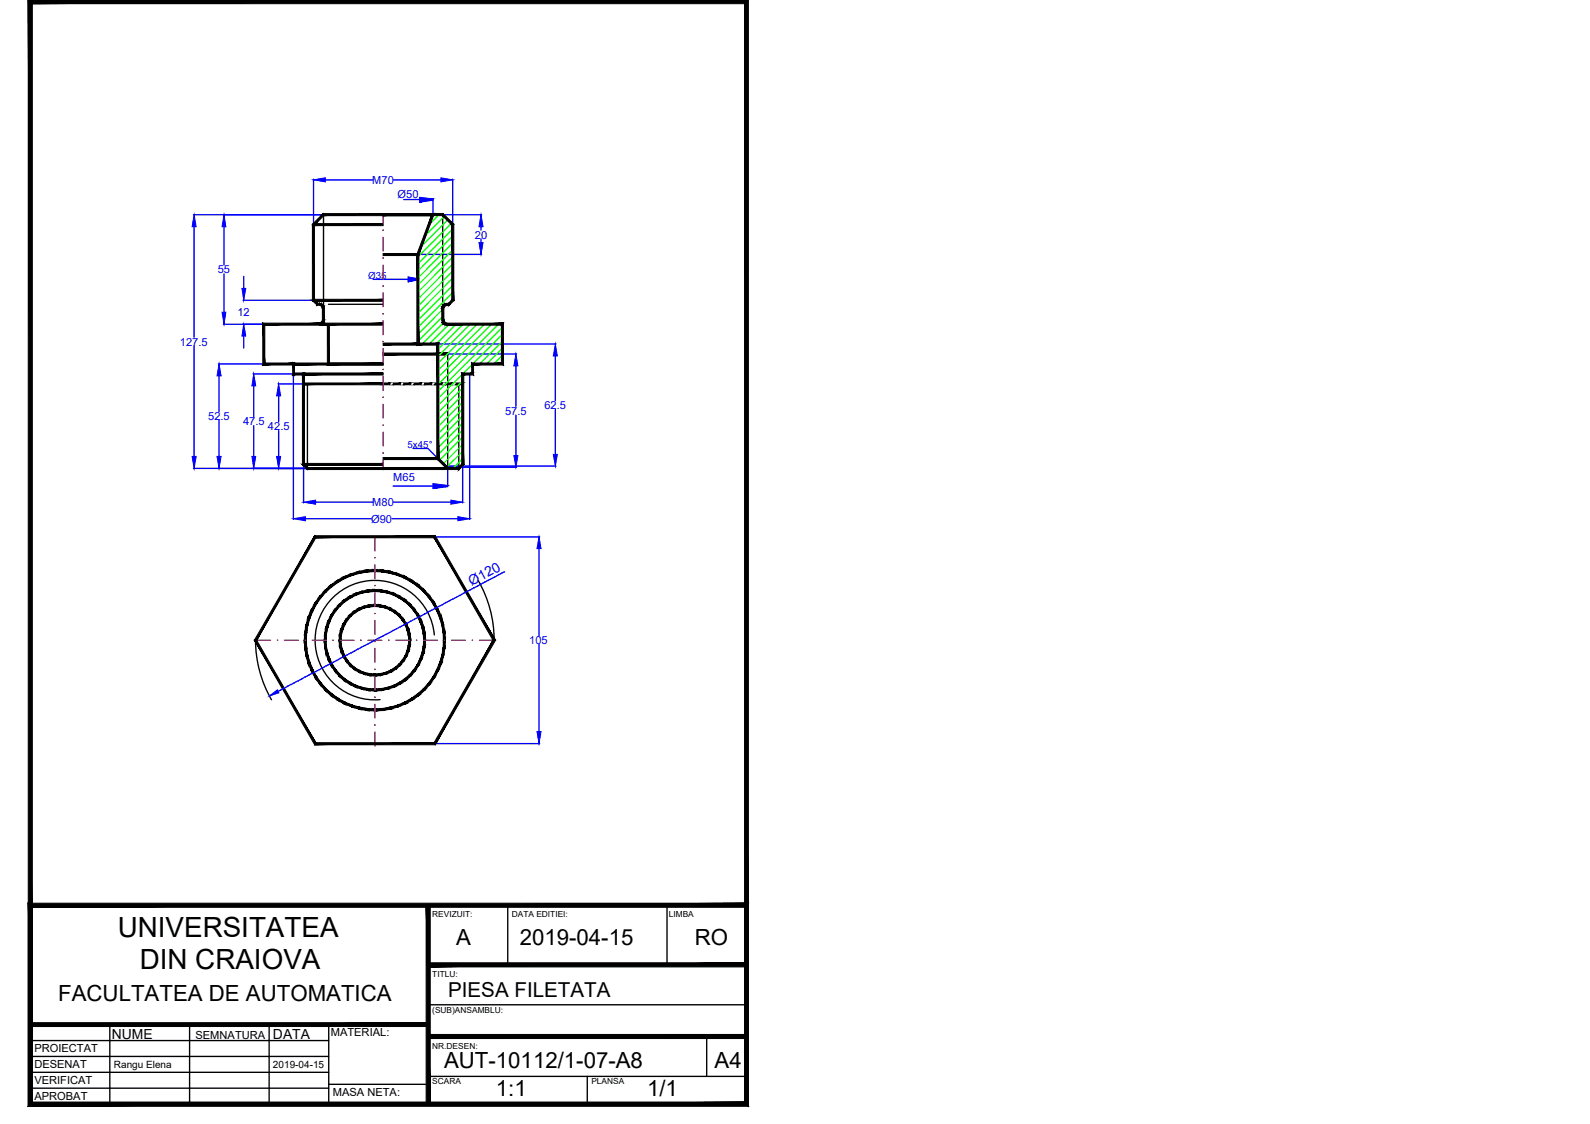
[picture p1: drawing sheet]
<svg xmlns="http://www.w3.org/2000/svg" width="297mm" height="210mm" viewBox="0 0 297 210" stroke-linecap="round" stroke-linejoin="round" font-family="sans-serif">
<!-- layer: 0 -->
<g fill="#000" stroke="#000" stroke-width=".19">
<path d="M71.6 39.9v.4l9.5-.4zM71.6 40.3l9.5-.4-.5 .4zM80.6 40.3l-2.3 7.3 2.8-7.7zM80.6 40.3l-2.3 7.3-.4-.1zM77.9 47.5l.4 16.6v-16.5zM77.9 47.5l.4 16.6-.4 .3zM78.3 64.1l-.4 .3 4.1-.3zM77.9 64.4l4.1-.3-.4 .3zM81.6 64.4l.4 21.1v-21.4zM81.6 64.4l.4 21.1-.4 .2zM81.6 85.7l2.2 1.6-1.8-1.8zM81.6 85.7l2.2 1.6-.3 .3z"/>
<path d="M71.6 39.9v.4l11.2-.4zM71.6 40.3l11.2-.4-.1 .4zM82.8 39.9l-.1 .4 2.1 1.6zM82.7 40.3l2.1 1.6-.4 .2zM84.4 42.1l.4 14v-14.2zM84.4 42.1l.4 14-.4-.1zM84.4 56l-.5 1 .9-.9zM84.4 56l-.5 1-.1-.3zM83.8 56.7l-.3 .3h.4zM83.5 56.7h.3l-.3 .3z"/>
<path d="M58.6 55.9v.4l13-.4zM58.6 56.3l13-.4v.4z"/>
<path d="M58.6 41.8v.3l13-.3zM58.6 42.1l13-.3v.3z"/>
<path d="M59.3 57h.4v-.3zM59.4 56.7h.3l-.4 .3zM58.4 56.1l.9 .9 .1-.3zM58.4 56.1l.3-.1 .7 .7zM58.4 41.9v14.2l.3-.1zM58.4 41.9l.3 .2v13.9zM60.4 39.9l-2 2 .3 .2zM60.4 39.9l.1 .4-1.8 1.8zM60.4 39.9l.1 .4 11.1-.4zM60.5 40.3l11.1-.4v.4zM71.6 39.9v.4l9.3-.4zM71.6 40.3l9.3-.4v.4z"/>
<path d="M60.5 57.2l.1 .3h-.4zM60.2 57.3v.2l.3-.3zM60.4 56.9l.1 .3-.3 .1zM60.1 57.2l.1 .1 .2-.4zM60.1 56.7l.3 .2-.3 .3zM60.1 56.7l-.2 .3 .2 .2zM59.7 56.7h.4l-.2 .3zM59.7 56.7v.3h.2z"/>
<path d="M60.2 57.5l.4 2.3v-2.3zM60.2 57.5l.4 2.3h-.4z"/>
<path d="M71.6 47.7h6.5v-.4zM71.6 47.3h6.5l-6.5 .4z"/>
<path d="M82.5 59.8h.4l-.3 .4zM82.9 59.8l-.3 .4 .4-.2zM82.6 60.2l.4-.2-.2 .5zM83 60l-.2 .5 .3-.3zM82.8 60.5l.3-.3v.4zM83.1 60.2v.4l.2-.3zM83.3 60.3l.2 .4-.4-.1zM83.3 60.3l.2 .4v-.4z"/>
<path d="M82.5 57.5l.4 2.3v-2.3zM82.5 57.5l.4 2.3h-.4z"/>
<path d="M83.1 56.7h.4v.3zM83.1 56.7l.2 .3h.2zM82.8 56.9l.3-.2 .2 .3zM82.8 56.9l.3 .3 .2-.2zM82.8 56.9l.3 .3h-.5zM82.6 57.2l.4 .1 .1-.1zM82.6 57.2l.4 .1-.5 .2zM82.5 57.5h.4l.1-.2z"/>
<path d="M54.8 67.8v.4l16.8-.4zM54.8 68.2l16.8-.4v.4z"/>
<path d="M56.7 69.7v.3l14.9-.3zM56.7 70l14.9-.3v.3z"/>
<path d="M59.7 60.3v.4l11.9-.4zM59.7 60.7l11.9-.4v.4z"/>
<path d="M59.7 60.3l.4 .3-.4 .1zM59.7 60.3l.4 .3-.2-.3zM59.9 60.3l.5 .2-.3 .1zM59.9 60.3l.5 .2-.3-.3zM60.1 60.2h.4l-.1 .3zM60.2 60l-.1 .2h.4zM60.2 60l.4-.2-.1 .4zM60.2 59.8v.2l.4-.2z"/>
<path d="M49.5 60.7h10.2v-.4zM49.1 60.3h10.6l-10.2 .4zM49.1 60.3l.4 7.5v-7.1zM49.1 60.3l.4 7.5-.4 .4zM49.5 67.8l-.4 .4 5.9-.4zM49.1 68.2l5.9-.4-.3 .4zM55 67.8l-.3 .4 .3 1.5zM54.7 68.2l.3 1.5-.3 .3zM55 69.7l-.3 .3 2.2-.3zM54.7 70l2.2-.3-.4 .3zM56.5 70l.4 16.7v-17zM56.5 70l.4 16.7-.4 .1zM56.5 86.8l1 .5-.6-.6zM56.5 86.8l1 .5-.1 .4zM57.5 87.3l-.1 .4 14.2-.4zM57.4 87.7l14.2-.4v.4z"/>
<path d="M71.6 71.5v.4l1.2-.4zM71.6 71.9l1.2-.4v.4z"/>
<path d="M56.7 71.9h14.9v-.4zM56.7 71.5h14.9l-14.9 .4z"/>
<path d="M61.2 68.2h10.4v-.4zM61.2 68.2l.3-.4h10.1zM61.2 60.6v7.6l.3-.4zM61.2 60.6h.3v7.2z"/>
<path d="M73.5 71.5v.4l1.3-.4zM73.5 71.9l1.3-.4v.4z"/>
<path d="M75.4 71.5v.4l1.3-.4zM75.4 71.9l1.3-.4v.4z"/>
<path d="M77.4 71.5v.4l1.3-.4zM77.4 71.9l1.3-.4v.4z"/>
<path d="M71.6 64.4h6.5v-.3zM71.6 64.1h6.5l-6.5 .3z"/>
<path d="M79.3 71.5v.4l1.3-.4zM79.3 71.9l1.3-.4v.4z"/>
<path d="M81.3 71.5v.4l1.3-.4zM81.3 71.9l1.3-.4v.4z"/>
<path d="M83.2 71.5v.4l1.3-.4zM83.2 71.9l1.3-.4v.4z"/>
<path d="M83.5 60.3v.4l10.6-.4zM83.5 60.7l10.6-.4-.4 .4zM93.7 60.7l.4 7.5v-7.9zM93.7 60.7l.4 7.5-.4-.4zM88.5 68.2h5.6l-.4-.4zM88.1 67.8h5.6l-5.2 .4zM88.1 67.8l.4 2.2v-1.8zM88.1 67.8l.4 2.2-.4-.3zM86.6 70h1.9l-.4-.3zM86.3 69.7h1.8l-1.5 .3zM86.3 69.7l.3 17.1v-16.8zM86.3 69.7l.3 17.1-.3-.1zM86.3 86.7l-.5 1 .8-.9zM86.3 86.7l-.5 1-.2-.4zM71.6 87.7h14.2l-.2-.4zM71.6 87.3h14l-14 .4z"/>
<path d="M71.6 66.3h12v-.4zM71.6 65.9h12l-12 .4z"/>
<path d="M85.2 71.5v.4l1.2-.4zM85.2 71.9l1.2-.4v.4z"/>
<path d="M56.7 86.5v.4l14.9-.4zM56.7 86.9l14.9-.4v.4z"/>
<path d="M71.6 85.8h10.2v-.4zM71.6 85.4h10.2l-10.2 .4z"/>
<path d="M58.8 100l-10.9 19.6 11.1-19.2zM58.8 100l-10.9 19.6h-.4zM47.5 119.6l11.5 19.1-11.1-19.1zM47.5 119.6l11.5 19.1-.2 .4zM59 138.7l-.2 .4 22.3-.4zM58.8 139.1l22.3-.4 .2 .4zM92.1 119.6l-11 19.1 .2 .4zM92.1 119.6h.5l-11.3 19.5zM81.1 100.4l11 19.2h.5zM81.3 100l11.3 19.6-11.5-19.2zM59 100.4h22.1l.2-.4zM58.8 100h22.5l-22.3 .4z"/>
<path d="M76.7 119.6v1l-.4-.1zM76.4 119.6l-.1 .9 .4-.9zM76.7 118.5v1.1h-.3zM76.3 118.6l.1 1 .3-1.1zM76.4 117.5l.3 1-.4 .1zM76 117.6l.3 1 .1-1.1zM76 116.5l.4 1-.4 .1zM75.7 116.7l.3 .9v-1.1zM75.4 115.6l.6 .9-.3 .2zM75.1 115.8l.6 .9-.3-1.1zM74.7 114.8l.7 .8-.3 .2zM74.7 114.8l-.2 .3 .6 .7zM73.9 114.1l.8 .7-.2 .3zM73.9 114.1l-.2 .3 .8 .7zM73.1 113.6l.8 .5-.2 .3zM73.1 113.6l-.2 .3 .8 .5zM72.1 113.2l1 .4-.2 .3zM72.1 113.2l-.1 .4 .9 .3zM71.1 113l1 .2-.1 .4zM71.1 113l-.1 .3 1 .3zM70 112.9l1.1 .1-.1 .3zM70 112.9v.4h1zM69 113l1-.1v.4zM69 113v.3h1zM68 113.2l1-.2v.3zM68 113.2l.1 .4 .9-.3zM67 113.6l1-.4 .1 .4zM67 113.6l.2 .3 .9-.3zM66.1 114.1l.9-.5 .2 .3zM66.1 114.1l.2 .3 .9-.5zM65.3 114.8l.8-.7 .2 .3zM65.3 114.8l.3 .3 .7-.7zM65.3 114.8l.3 .3-1 .5zM64.6 115.6l.3 .2 .7-.7zM64.6 115.6l.3 .2-.8 .7zM64.1 116.5l.3 .2 .5-.9zM64.1 116.5l.3 .2-.7 .8zM64.4 116.7l-.7 .8 .3 .1zM63.7 117.5l.3 .1-.6 .9zM64 117.6l-.6 .9 .4 .1zM63.4 118.5l.4 .1-.4 1zM63.8 118.6l-.4 1h.3zM63.4 119.6h.3l-.3 1zM63.7 119.6l-.3 1 .4-.1zM63.4 120.6l.4-.1-.1 1.1zM63.8 120.5l-.1 1.1 .3-.1zM63.7 121.6l.3-.1 .1 1.1zM64 121.5l.1 1.1 .3-.2zM64.1 122.6l.3-.2 .2 1.1zM64.4 122.4l.2 1.1 .3-.2zM64.6 123.5l.3-.2 .4 1zM64.9 123.3l.4 1 .3-.2zM65.3 124.3l.3-.2 .5 .9zM65.6 124.1l.5 .9 .2-.3zM66.3 124.7l.7 .8-.9-.5zM66.3 124.7l.7 .8 .2-.3zM67.2 125.2l.8 .7-1-.4zM67.2 125.2l.8 .7 .1-.3zM68.1 125.6l.9 .6-1-.3zM68.1 125.6l.9 .6v-.4zM69 125.8l1 .5-1-.1zM69 125.8l1 .5v-.4zM70 125.9l1.1 .3-1.1 .1zM70 125.9l1.1 .3-.1-.4zM71 125.8l1.1 .1-1 .3zM71 125.8l1.1 .1-.1-.3zM72 125.6l1.1-.1-1 .4zM72 125.6l1.1-.1-.2-.3zM72.9 125.2l1-.2-.8 .5zM72.9 125.2l1-.2-.2-.3zM73.7 124.7l1-.4-.8 .7zM73.7 124.7l1-.4-.2-.2zM74.5 124.1l.9-.6-.7 .8zM75.1 123.3l-.6 .8 .9-.6zM75.1 123.3l.9-.7-.6 .9zM75.7 122.4l-.6 .9 .9-.7zM76.4 121.6l-.4 1-.3-.2zM76 121.5l-.3 .9 .7-.8zM76.7 120.6l-.3 1-.4-.1zM76.3 120.5l-.3 1 .7-.9z"/>
<path d="M79.5 119.6l-.1 1.2-.3-.1zM79.1 119.6v1.1l.4-1.1zM79.4 118.3l.1 1.3h-.4zM79.1 118.4v1.2l.3-1.3zM79.2 117.1l.2 1.2-.3 .1zM78.8 117.2l.3 1.2 .1-1.3zM78.8 115.9l.4 1.2-.4 .1zM78.4 116.1l.4 1.1v-1.3zM78.2 114.8l.6 1.1-.4 .2zM77.9 115l.5 1.1-.2-1.3zM77.5 113.8l.7 1-.3 .2zM77.2 114l.7 1-.4-1.2zM76.7 112.9l.8 .9-.3 .2zM76.7 112.9l-.2 .2 .7 .9zM75.8 112l.9 .9-.2 .2zM75.8 112l-.2 .3 .9 .8zM74.7 111.4l1.1 .6-.2 .3zM74.7 111.4l-.1 .3 1 .6zM73.6 110.8l1.1 .6-.1 .3zM73.6 110.8l-.1 .3 1.1 .6zM72.5 110.4l1.1 .4-.1 .3zM72.5 110.4l-.1 .4 1.1 .3zM71.3 110.2l1.2 .2-.1 .4zM71.3 110.2l-.1 .3 1.2 .3zM70 110.1l1.3 .1-.1 .3zM70 110.1v.4h1.2zM68.8 110.2l1.2-.1v.4zM68.8 110.2v.3h1.2zM67.6 110.4l1.2-.2v.3zM67.6 110.4l.1 .4 1.1-.3zM66.4 110.8l1.2-.4 .1 .4zM66.4 110.8l.1 .3 1.2-.3zM65.3 111.4l1.1-.6 .1 .3zM65.3 111.4l.2 .3 1-.6zM64.2 112l1.1-.6 .2 .3zM64.2 112l.3 .3 1-.6zM63.3 112.9l.9-.9 .3 .3zM63.3 112.9l.3 .2 .9-.8zM63.3 112.9l.3 .2-1.1 .7zM62.5 113.8l.3 .2 .8-.9zM62.5 113.8l.3 .2-1 .8zM61.8 114.8l.3 .2 .7-1zM61.8 114.8l.3 .2-.8 .9zM62.1 115l-.8 .9 .3 .2zM61.3 115.9l.3 .2-.7 1zM61.6 116.1l-.7 1 .3 .1zM60.9 117.1l.3 .1-.6 1.1zM61.2 117.2l-.6 1.1 .4 .1zM60.6 118.3l.4 .1-.4 1.2zM61 118.4l-.4 1.2h.3zM60.6 119.6h.3l-.3 1.2zM60.9 119.6l-.3 1.2 .4-.1zM60.6 120.8l.4-.1-.1 1.3zM61 120.7l-.1 1.3 .3-.1zM60.9 122l.3-.1 .1 1.3zM61.2 121.9l.1 1.3 .3-.2zM61.3 123.2l.3-.2 .2 1.3zM61.6 123l.2 1.3 .3-.2zM61.8 124.3l.3-.2 .4 1.2zM62.1 124.1l.4 1.2 .3-.2zM62.5 125.3l.3-.2 .5 1.2zM62.8 125.1l.5 1.2 .3-.3zM63.3 126.3l.3-.3 .6 1.1zM63.6 126l.6 1.1 .3-.3zM64.5 126.8l.8 1-1.1-.7zM64.5 126.8l.8 1 .2-.4zM65.5 127.4l.9 .9-1.1-.5zM65.5 127.4l.9 .9 .1-.3zM66.5 128l1.1 .7-1.2-.4zM66.5 128l1.1 .7 .1-.3zM67.7 128.4l1.1 .6-1.2-.3zM67.7 128.4l1.1 .6v-.4zM68.8 128.6l1.2 .4h-1.2zM68.8 128.6l1.2 .4v-.3zM70 128.7l1.3 .3h-1.3zM70 128.7l1.3 .3-.1-.4zM71.2 128.6l1.3 .1-1.2 .3zM71.2 128.6l1.3 .1-.1-.3zM72.4 128.4l1.2-.1-1.1 .4zM72.4 128.4l1.2-.1-.1-.3zM73.5 128l1.2-.2-1.1 .5zM73.5 128l1.2-.2-.1-.4zM74.6 127.4l1.2-.3-1.1 .7zM74.6 127.4l1.2-.3-.2-.3zM75.6 126.8l1.1-.5-.9 .8zM75.6 126.8l1.1-.5-.2-.3zM76.5 126l1-.7-.8 1zM77.2 125.1l-.7 .9 1-.7zM77.2 125.1l1-.8-.7 1zM77.9 124.1l-.7 1 1-.8zM78.8 123.2l-.6 1.1-.3-.2zM78.4 123l-.5 1.1 .9-.9zM79.2 122l-.4 1.2-.4-.2zM78.8 121.9l-.4 1.1 .8-1zM79.4 120.8l-.2 1.2-.4-.1zM79.1 120.7l-.3 1.2 .6-1.1z"/>
<path d="M83.2 119.6l-.1 1.4h-.3zM82.8 119.6v1.4l.4-1.4zM83.1 118.1l.1 1.5h-.4zM82.8 118.1v1.5l.3-1.5zM82.9 116.6l.2 1.5h-.3zM82.5 116.7l.3 1.4 .1-1.5zM82.5 115.2l.4 1.4-.4 .1zM82.1 115.3l.4 1.4v-1.5zM81.9 113.8l.6 1.4-.4 .1zM81.6 114l.5 1.3-.2-1.5zM81.2 112.5l.7 1.3-.3 .2zM80.9 112.7l.7 1.3-.4-1.5zM80.3 111.4l.9 1.1-.3 .2zM80 111.6l.9 1.1-.6-1.3zM79.4 110.3l.9 1.1-.3 .2zM79.4 110.3l-.3 .2 .9 1.1zM78.3 109.2l1.1 1.1-.3 .2zM78.3 109.2l-.3 .3 1.1 1zM77 108.4l1.3 .8-.3 .3zM77 108.4l-.1 .3 1.1 .8zM75.8 107.7l1.2 .7-.1 .3zM75.8 107.7l-.2 .3 1.3 .7zM74.4 107.1l1.4 .6-.2 .3zM74.4 107.1l-.1 .4 1.3 .5zM73 106.7l1.4 .4-.1 .4zM73 106.7l-.1 .4 1.4 .4zM71.5 106.4l1.5 .3-.1 .4zM71.5 106.4l-.1 .4 1.5 .3zM70 106.4h1.5l-.1 .4zM70 106.4v.3l1.4 .1zM68.6 106.4h1.4v.3zM68.6 106.4v.4l1.4-.1zM67.1 106.7l1.5-.3v.4zM67.1 106.7l.1 .4 1.4-.3zM65.7 107.1l1.4-.4 .1 .4zM65.7 107.1l.1 .4 1.4-.4zM64.3 107.7l1.4-.6 .1 .4zM64.3 107.7l.2 .3 1.3-.5zM63 108.4l1.3-.7 .2 .3zM63 108.4l.2 .3 1.3-.7zM61.8 109.2l1.2-.8 .2 .3zM61.8 109.2l.2 .3 1.2-.8zM60.7 110.3l1.1-1.1 .2 .3zM60.7 110.3l.2 .2 1.1-1zM60.7 110.3l.2 .2-1.2 .9zM59.7 111.4l.3 .2 .9-1.1zM59.7 111.4l.3 .2-1.1 .9zM58.9 112.5l.3 .2 .8-1.1zM58.9 112.5l.3 .2-1 1.1zM59.2 112.7l-1 1.1 .3 .2zM58.2 113.8l.3 .2-.9 1.2zM58.5 114l-.9 1.2 .3 .1zM57.6 115.2l.3 .1-.7 1.3zM57.9 115.3l-.7 1.3 .3 .1zM57.2 116.6l.3 .1-.6 1.4zM57.5 116.7l-.6 1.4h.4zM56.9 118.1h.4l-.5 1.5zM57.3 118.1l-.5 1.5h.4zM56.8 119.6h.4l-.3 1.4zM57.2 119.6l-.3 1.4h.4zM56.9 121h.4l-.1 1.5zM57.3 121l-.1 1.5 .3-.1zM57.2 122.5l.3-.1 .1 1.5zM57.5 122.4l.1 1.5 .3-.1zM57.6 123.9l.3-.1 .3 1.5zM57.9 123.8l.3 1.5 .3-.2zM58.2 125.3l.3-.2 .4 1.5zM58.5 125.1l.4 1.5 .3-.2zM58.9 126.6l.3-.2 .5 1.4zM59.2 126.4l.5 1.4 .3-.2zM59.7 127.8l.3-.2 .7 1.3zM60 127.6l.7 1.3 .2-.3zM60.9 128.6l.9 1.3-1.1-1zM60.9 128.6l.9 1.3 .2-.3zM62 129.6l1 1.1-1.2-.8zM62 129.6l1 1.1 .2-.3zM63.2 130.4l1.1 1.1-1.3-.8zM63.2 130.4l1.1 1.1 .2-.4zM64.5 131.1l1.2 .9-1.4-.5zM64.5 131.1l1.2 .9 .1-.3zM65.8 131.7l1.3 .7-1.4-.4zM65.8 131.7l1.3 .7 .1-.3zM67.2 132.1l1.4 .6-1.5-.3zM67.2 132.1l1.4 .6v-.4zM68.6 132.3l1.4 .5-1.4-.1zM68.6 132.3l1.4 .5v-.4zM70 132.4l1.5 .3-1.5 .1zM70 132.4l1.5 .3-.1-.4zM71.4 132.3l1.6 .1-1.5 .3zM71.4 132.3l1.6 .1-.1-.3zM72.9 132.1l1.5-.1-1.4 .4zM72.9 132.1l1.5-.1-.1-.3zM74.3 131.7l1.5-.2-1.4 .5zM74.3 131.7l1.5-.2-.2-.4zM75.6 131.1l1.4-.4-1.2 .8zM75.6 131.1l1.4-.4-.1-.3zM76.9 130.4l1.4-.5-1.3 .8zM76.9 130.4l1.4-.5-.3-.3zM78 129.6l1.4-.7-1.1 1zM78 129.6l1.4-.7-.3-.3zM79.1 128.6l1.2-.8-.9 1.1zM80 127.6l-.9 1 1.2-.8zM80 127.6l1.2-1-.9 1.2zM80.9 126.4l-.9 1.2 1.2-1zM81.9 125.3l-.7 1.3-.3-.2zM81.6 125.1l-.7 1.3 1-1.1zM82.5 123.9l-.6 1.4-.3-.2zM82.1 123.8l-.5 1.3 .9-1.2zM82.9 122.5l-.4 1.4-.4-.1zM82.5 122.4l-.4 1.4 .8-1.3zM83.1 121l-.2 1.5-.4-.1zM82.8 121l-.3 1.4 .6-1.4z"/>
<path d="M5.7 191v.7l74.3-.7zM5.7 191.7l74.3-.7v.7z"/>
<path d="M80 180.6h59.5v-.8zM80 179.8h59.5l-59.5 .8z"/>
<path d="M80 193.9h59.5v-.7zM80 193.2h59.5l-59.5 .7z"/>
<path d="M5.3 206.6l133.8-.8h-133.1zM5.3 206.6l133.8-.8 .7 .8zM139.1 169.4v36.4l.7 .8zM139.8 168.7v37.9l-.7-37.2zM6 169.4h133.1l.7-.7zM5.3 168.7h134.5l-133.8 .7zM5.3 168.7l.7 37.1v-36.4zM5.3 168.7l.7 37.1-.7 .8z"/>
<path d="M5.3 206.6l133.8-.8h-133.1zM5.3 206.6l133.8-.8 .7 .8zM139.1 .7v205.1l.7 .8zM139.1 .7l.7-.7v206.6zM6 .7h133.1l.7-.7zM5.3 0h134.5l-133.8 .7zM5.3 0l.7 205.8v-205.1zM5.3 0l.7 205.8-.7 .8z"/>
<path d="M79.6 169.1v37.1h.8zM79.6 169.1h.8v37.1z"/>
</g>
<g fill="none" stroke="#000" stroke-width=".25">
<path d="M60.4 40.1v17.4M61.4 56.8h10.2M82.7 40.1v17.7M57.4 71.7v15.8M83.6 66.1v21.4M85.7 71.7v15.8M47.7 119.5a22.3 22.3 0 0 0 3 11.2M81.1 118.6a11.2 11.2 0 0 0-12-10.2 11.2 11.2 0 0 0-10.2 12.1 11.2 11.2 0 0 0 12.1 10.2M89.3 108.4a22.3 22.3 0 0 1 3 11.1M94.9 169.1v11.1M124.6 169.1v11.1M5.7 197.3h55.7"/>
<path d="M5.7 194.3h55.7M20.5 191.4v14.8M35.4 191.4v14.8M50.3 191.4v14.8M61.4 191.4v14.8M80 187.6h59.5M132 193.6v7.4M5.7 203.2h55.7M5.7 200.3h55.7M61.4 202.5h18.6M80 201h59.5M109.7 201v5.2"/>
</g>
<!-- layer: cote -->
<g fill="none" stroke="#00f" stroke-width=".25">
<path d="M58.6 33.5v8.4M60.8 33.6h8.8M73.5 33.6h8.9M75.4 37.3h5.5v2.8M84.6 33.5v8.4M36.1 40.1h24.3M36.3 42.3v20.7M41.9 42.3v7.2M41.9 51.2v7.1M45.4 56.1h13.1M45.5 51.6v2.3M69.7 52.2h8.4"/>
<path d="M78.1 52.2h.1M78.1 47.5h11.9M80.9 40.1h9.1M89.9 42.3v.7M89.9 44.6v.7M36.3 64.6v20.6M40.8 68h8.4M40.9 70.2v6.7M40.9 78.5v6.7M41.7 60.6h7.5M45.5 62.8v2.2M47.3 69.8h7.5"/>
<path d="M47.4 72.1v5.7M47.4 79.5v5.7M51.9 71.7h4.8M52.1 73.9v4.9M54.8 69.9v27.1M81.9 64.2h22M83.7 66.1h12.8M87.7 69.9v27.1M96.4 68.3v7.6M96.4 77.5v7.6M103.7 66.5v8.3M103.7 76.5v8.4"/>
<path d="M36.1 87.5h21.3M52.1 80.4v4.8M56.7 86.8v7.1M57.1 96.9h12.2M59 93.8h10.6M73.2 96.9h12.3M73.4 89.3h.1M73.5 93.8h10.7M77.2 83.7h2.8l1.8 1.9M83.5 87.3h13M83.6 87.5h.1M83.6 87.1v3.7h-10.2"/>
<path d="M83.7 87.1h20.2M86.4 86.8v7.1M69.3 119.9l-.3 .2M70 119.6l-.3 .2M70.6 119.2l-.3 .2M71.3 118.9l-.3 .2M72 118.5l-.4 .2M72.6 118.2l-.3 .2M73.3 117.8l-.3 .2M73.9 117.5l-.3 .2M74.6 117.2l-.3 .1M75.3 116.8l-.4 .2"/>
<path d="M75.9 116.5l-.3 .1M76.6 116.1l-.4 .2M77.2 115.8l-.3 .1M77.9 115.4l-.4 .2M78.6 115.1l-.4 .1M79.2 114.7l-.3 .2M79.9 114.4l-.4 .2M80.5 114l-.3 .2M81.2 113.7l-.4 .1M81.2 100.3h19.6M81.8 113.3l-.3 .2M82.5 113l-.3 .2"/>
<path d="M83.1 112.6l-.3 .2M83.8 112.3l-.3 .2M84.4 111.9l-.3 .2M85.1 111.6l-.3 .2M85.8 111.3l-.3 .1M86.4 110.9l-.3 .2M87.1 110.5l-.3 .2M87.7 110.2l-.3 .2M88.4 109.9l-.3 .1M89.1 109.5l-.4 .2M89.7 109.1l-.3 .3M90.4 108.8l-.4 .2"/>
<path d="M91 108.5l-.3 .1M91.7 108.1l-.4 .2M92.4 107.8l-.4 .2M93 107.4l-.3 .2M93.7 107.1l-.4 .1M94.3 106.8l-.3 .1M100.7 102.5v16.2M52.2 129l-.2 .1M52.9 128.6l-.3 .2M53.6 128.2l-.4 .3M54.2 127.9l-.3 .2M54.9 127.6l-.3 .1"/>
<path d="M55.5 127.2l-.3 .2M56.2 126.9l-.3 .2M56.8 126.5l-.3 .2M57.5 126.2l-.3 .1M58.2 125.8l-.4 .2M58.8 125.5l-.3 .2M59.5 125.2l-.4 .1M60.1 124.8l-.3 .2M60.8 124.4l-.3 .2M61.5 124.1l-.4 .2M62.1 123.8l-.3 .1M62.8 123.4l-.4 .2"/>
<path d="M63.4 123l-.3 .2M64.1 122.7l-.4 .2M64.7 122.4l-.3 .1M65.4 122l-.3 .2M66.1 121.7l-.4 .1M66.7 121.3l-.3 .2M67.4 121l-.4 .1M68 120.6l-.3 .2M68.7 120.3l-.3 .2M81.2 138.9h19.6M100.7 120.4v16.2"/>
</g>
<g fill="#00f" stroke="#00f" stroke-width=".19">
<path d="M54.8 96.9l2.3-.4v.8z"/>
<path d="M85.5 96.5l2.2 .4-2.2 .4z"/>
<path d="M35.9 85.2h.7l-.3 2.3z"/>
<path d="M36.3 40.1l.3 2.2h-.7z"/>
<path d="M41.5 58.3h.7l-.3 2.3z"/>
<path d="M41.9 40.1l.3 2.2h-.7z"/>
<path d="M45.5 60.6l.4 2.2h-.7z"/>
<path d="M45.2 53.9h.7l-.4 2.2z"/>
<path d="M40.5 85.2h.8l-.4 2.3z"/>
<path d="M40.9 68l.4 2.2h-.8z"/>
<path d="M47.1 85.2h.7l-.4 2.3z"/>
<path d="M47.4 69.8l.4 2.3h-.7z"/>
<path d="M51.7 85.2h.7l-.3 2.3z"/>
<path d="M52.1 71.7l.3 2.2h-.7z"/>
<path d="M58.6 33.6l2.2-.4v.8z"/>
<path d="M82.4 33.2l2.2 .4-2.2 .4z"/>
<path d="M89.5 45.3h.7l-.3 2.2z"/>
<path d="M89.9 40.1l.3 2.2h-.7z"/>
<path d="M103.4 84.9h.7l-.4 2.2z"/>
<path d="M103.7 64.2l.4 2.3h-.7z"/>
<path d="M96 85.1h.8l-.4 2.2z"/>
<path d="M96.4 66.1l.4 2.2h-.8z"/>
<path d="M56.7 93.8l2.3-.4v.8z"/>
<path d="M84.2 93.4l2.2 .4-2.2 .4z"/>
<path d="M100.7 100.3l.4 2.2h-.8z"/>
<path d="M100.3 136.6h.8l-.4 2.3z"/>
<path d="M93.7 107h.2z"/>
<path d="M93.1 107.3h.1z"/>
<path d="M91.8 108h.1z"/>
<path d="M91.1 108.4h.2z"/>
<path d="M88.5 109.8h.1z"/>
<path d="M87.8 110.1h.2z"/>
<path d="M87.2 110.5h.1z"/>
<path d="M85.2 111.5h.2z"/>
<path d="M83.9 112.2h.2z"/>
<path d="M83.2 112.5h.2z"/>
<path d="M80.6 113.9h.2z"/>
<path d="M79.9 114.3h.2z"/>
<path d="M78.6 115h.2z"/>
<path d="M77.3 115.7h.2z"/>
<path d="M76.1 116.3v.2z"/>
<path d="M74.1 117.4h.1l-.1 .1z"/>
<path d="M72.7 118.1h.2z"/>
<path d="M68.7 120.2h.2z"/>
<path d="M68.1 120.5h.2z"/>
<path d="M67.5 120.8l.1 .1-.1 .1z"/>
<path d="M66.8 121.2h.2l-.1 .1z"/>
<path d="M66.1 121.6h.2z"/>
<path d="M65.5 121.9h.1z"/>
<path d="M64.2 122.6h.1z"/>
<path d="M62.9 123.3h.1z"/>
<path d="M60.9 124.3h.1z"/>
<path d="M60.2 124.7h.2z"/>
<path d="M58.9 125.4h.2z"/>
<path d="M57.6 126.1h.2z"/>
<path d="M56.9 126.4h.2z"/>
<path d="M55.7 127.1h.1l-.1 .1z"/>
<path d="M54.9 127.5h.2z"/>
<path d="M54.3 127.8h.2z"/>
<path d="M53.6 128.2h.2z"/>
<path d="M53 128.5h.2z"/>
<path d="M50.3 130l1.5-1.2 .3 .6z"/>
<path d="M76.2 52.6l1.9-.3v-.3zM76.2 51.7l1.9 .3-1.9 .6z"/>
<path d="M78.4 37.8l2.5-.4v-.3zM78.4 36.8l2.5 .3-2.5 .7z"/>
<path d="M80.9 91.2l2.7-.3v-.3zM80.9 90.3l2.7 .3-2.7 .6z"/>
<circle cx="92.5" cy="107.7" r=".07"/>
<circle cx="90.5" cy="108.7" r=".07"/>
<circle cx="89.8" cy="109.1" r=".07"/>
<circle cx="89.2" cy="109.4" r=".07"/>
<circle cx="86.6" cy="110.8" r=".07"/>
<circle cx="85.9" cy="111.2" r=".07"/>
<circle cx="84.6" cy="111.8" r=".07"/>
<circle cx="82.7" cy="112.9" r=".07"/>
<circle cx="82" cy="113.2" r=".07"/>
<circle cx="81.3" cy="113.6" r=".07"/>
<circle cx="79.4" cy="114.6" r=".07"/>
<circle cx="78" cy="115.3" r=".07"/>
<circle cx="76.7" cy="116" r=".07"/>
<circle cx="75.4" cy="116.7" r=".07"/>
<circle cx="74.7" cy="117.1" r=".07"/>
<circle cx="73.4" cy="117.7" r=".07"/>
<circle cx="72.1" cy="118.5" r=".07"/>
<circle cx="71.5" cy="118.8" r=".07"/>
<circle cx="70.8" cy="119.1" r=".07"/>
<circle cx="70.2" cy="119.5" r=".07"/>
<circle cx="69.5" cy="119.8" r=".07"/>
<circle cx="64.9" cy="122.3" r=".07"/>
<circle cx="63.6" cy="122.9" r=".07"/>
<circle cx="62.2" cy="123.7" r=".07"/>
<circle cx="61.6" cy="124" r=".07"/>
<circle cx="59.6" cy="125.1" r=".07"/>
<circle cx="58.3" cy="125.7" r=".07"/>
<circle cx="56.4" cy="126.8" r=".07"/>
<circle cx="52.4" cy="128.9" r=".07"/>
</g>
<!-- layer: 0 -->
<g fill="none" stroke="#f00" stroke-width=".25">
<path d="M47.7 119.6h2.8M53.1 119.6h2.6M58.3 119.6h2.6M63.5 119.6h2.7M68.7 119.6h2.7M70 100.3v2.6M70 105.5v2.6M70 110.7v2.6M70 115.9v2.6M73.9 119.6h2.6M79.1 119.6h2.6M84.4 119.6h2.5"/>
<path d="M89.6 119.6h2.8M70 121.1v2.6M70 126.3v2.6M70 131.5v2.6M70 136.7v2.6"/>
</g>
<g fill="#f00" stroke="#f00" stroke-width=".19">
<path d="M70 135.4h.1l-.1 .1z"/>
<path d="M70 130.2h.1z"/>
<path d="M70 124.9v.2z"/>
<path d="M70 119.8h.1z"/>
<path d="M51.8 119.6h.1z"/>
<path d="M57 119.6h.1z"/>
<path d="M62.1 119.6h.2z"/>
<path d="M67.3 119.6h.2z"/>
<path d="M72.5 119.6h.2z"/>
<path d="M83 119.5v.1z"/>
<path d="M88.2 119.6h.1z"/>
<circle cx="70" cy="114.6" r=".07"/>
<circle cx="70" cy="109.4" r=".07"/>
<circle cx="70" cy="104.1" r=".07"/>
<circle cx="77.8" cy="119.6" r=".07"/>
</g>
<path d="M86.4 71.5v.4" fill="none" stroke="#000" stroke-width=".19"/>
<!-- layer: axa -->
<path d="M71.6 40.1v1.6M71.6 44.3v2.6M71.6 49.5v2.6M71.6 54.7v2.6M71.6 59.9v2.6M71.6 65.1v2.6M71.6 70.3v2.6M71.6 75.5v2.6M71.6 80.7v2.6M71.6 85.9v1.6" fill="none" stroke="#f00" stroke-width=".25"/>
<g fill="#f00" stroke="#f00" stroke-width=".19">
<path d="M71.6 42.9v.2z"/>
<path d="M71.5 74.2h.2z"/>
<path d="M71.5 79.4h.2z"/>
<path d="M71.5 84.6h.2l-.1 .1z"/>
<circle cx="71.6" cy="48.2" r=".07"/>
<circle cx="71.6" cy="53.4" r=".07"/>
<circle cx="71.6" cy="58.6" r=".07"/>
<circle cx="71.6" cy="63.8" r=".07"/>
<circle cx="71.6" cy="69" r=".07"/>
</g>
<!-- layer: hasura -->
<g fill="none" stroke="#0f0" stroke-width=".25">
<path d="M82 40.1l-1.8 1.8M82.7 57.8l-4.6 4.6M82.7 59.1l-4.6 4.6M83 40.4l-3.6 3.6M83.7 41l-5.1 5.1M84.4 41.7l-6.3 6.3M84.6 42.8l-6.5 6.5M84.6 44.1l-6.5 6.5M84.6 45.4l-6.5 6.5M84.6 46.7l-6.5 6.5M84.6 48l-6.5 6.5M84.6 49.3l-6.5 6.6"/>
<path d="M84.6 50.6l-6.5 6.6M84.6 52l-6.5 6.5M84.6 53.3l-6.5 6.5M84.6 54.6l-6.5 6.5M84.6 55.9l-.9 .9M82.9 60.3l-4 3.9M83.9 60.6l-3.7 3.6M85.2 60.6l-3.7 3.6M86.4 71.1l-4.6 4.7M86.4 72.4l-4.6 4.7M86.4 73.8l-4.6 4.6M86.4 75.1l-4.6 4.6"/>
<path d="M86.4 76.4l-4.6 4.6M86.4 77.7l-4.6 4.7M86.4 79l-4.6 4.7M86.5 60.6l-4.7 4.7M87.8 60.6l-6 6M88.3 69.3l-.6 .5M89.1 60.6l-7.3 7.3M90.5 60.6l-8.7 8.6M91.8 60.6l-10 9.9M93.1 60.6l-11.3 11.3M93.9 61.1l-12.1 12.1M93.9 62.4l-12.1 12.1"/>
<path d="M93.9 63.7l-4.3 4.3M93.9 65l-3 3M93.9 66.4l-1.7 1.6M93.9 67.7l-.4 .3M86.4 80.3l-4.6 4.7M86.4 81.6l-4.3 4.4M86.4 83l-3.6 3.6M86.4 84.3l-3 3M86.4 85.6l-1.8 1.9"/>
</g>
<g font-size="5.2">
<text x="22" y="175">UNIVERSITATEA</text>
<text x="26.1" y="180.9">DIN CRAIOVA</text>
</g>
<g font-size="4.2">
<text x="85.2" y="176.5">A</text>
<text x="97.1" y="176.5">2019-04-15</text>
<text x="129.8" y="176.5">RO</text>
<text x="10.9" y="186.9">FACULTATEA DE AUTOMATICA</text>
<text x="83" y="199.5">AUT-10112/1-07-A8</text>
<text x="133.5" y="199.5">A4</text>
<text x="92.7" y="204.7">1:1</text>
<text x="120.9" y="204.7">1/1</text>
</g>
<text font-size="3.8" x="83.7" y="186.2">PIESA FILETATA</text>
<text font-size="2.6" fill="#00f" x="88.1" y="109.4" transform="rotate(-28 88.1 109.4)">Ø120</text>
<g font-size="2.6">
<text x="20.9" y="193.9">NUME</text>
<text x="51" y="193.9">DATA</text>
</g>
<g font-size="2.1" fill="#00f">
<text x="69.5" y="34.3">M70</text>
<text x="74.3" y="36.9">Ø50</text>
<text x="88.7" y="44.5">20</text>
<text x="40.7" y="51.1">55</text>
<text x="44.4" y="59.1">12</text>
<text x="33.6" y="64.5">127.5</text>
<text x="94.3" y="77.4">57.5</text>
<text x="101.7" y="76.4">62.5</text>
<text x="38.9" y="78.5">52.5</text>
<text x="45.4" y="79.4">47.5</text>
<text x="50.1" y="80.3">42.5</text>
<text x="73.5" y="89.8">M65</text>
<text x="69.5" y="94.5">M80</text>
<text x="69.3" y="97.6">Ø90</text>
<text x="98.9" y="120.3">105</text>
</g>
<g font-size="2.1">
<text x="6.4" y="196.5">PROIECTAT</text>
<text x="36.5" y="193.9">SEMNATURA</text>
<text x="61.8" y="193.6">MATERIAL:</text>
<text x="6.4" y="199.5">DESENAT</text>
<text x="6.4" y="202.5">VERIFICAT</text>
<text x="6.4" y="205.5">APROBAT</text>
<text x="62.2" y="204.7">MASA NETA:</text>
</g>
<g font-size="1.9">
<text x="21.3" y="199.5">Rangu Elena</text>
<text x="51" y="199.5">2019-04-15</text>
</g>
<g font-size="1.8" fill="#00f">
<text x="68.8" y="52.2">Ø35</text>
<text x="76.1" y="83.6">5x45°</text>
</g>
<g font-size="1.6">
<text x="80.8" y="171.3">REVIZUIT:</text>
<text x="95.6" y="171.3">DATA EDITIEI:</text>
<text x="125" y="171.3">LIMBA</text>
<text x="80.8" y="182.4">TITLU:</text>
<text x="80.8" y="189.1">(SUB)ANSAMBLU:</text>
<text x="80.8" y="195.8">NR.DESEN:</text>
<text x="80.8" y="202.5">SCARA</text>
<text x="110.5" y="202.5">PLANSA</text>
</g>
</svg>
